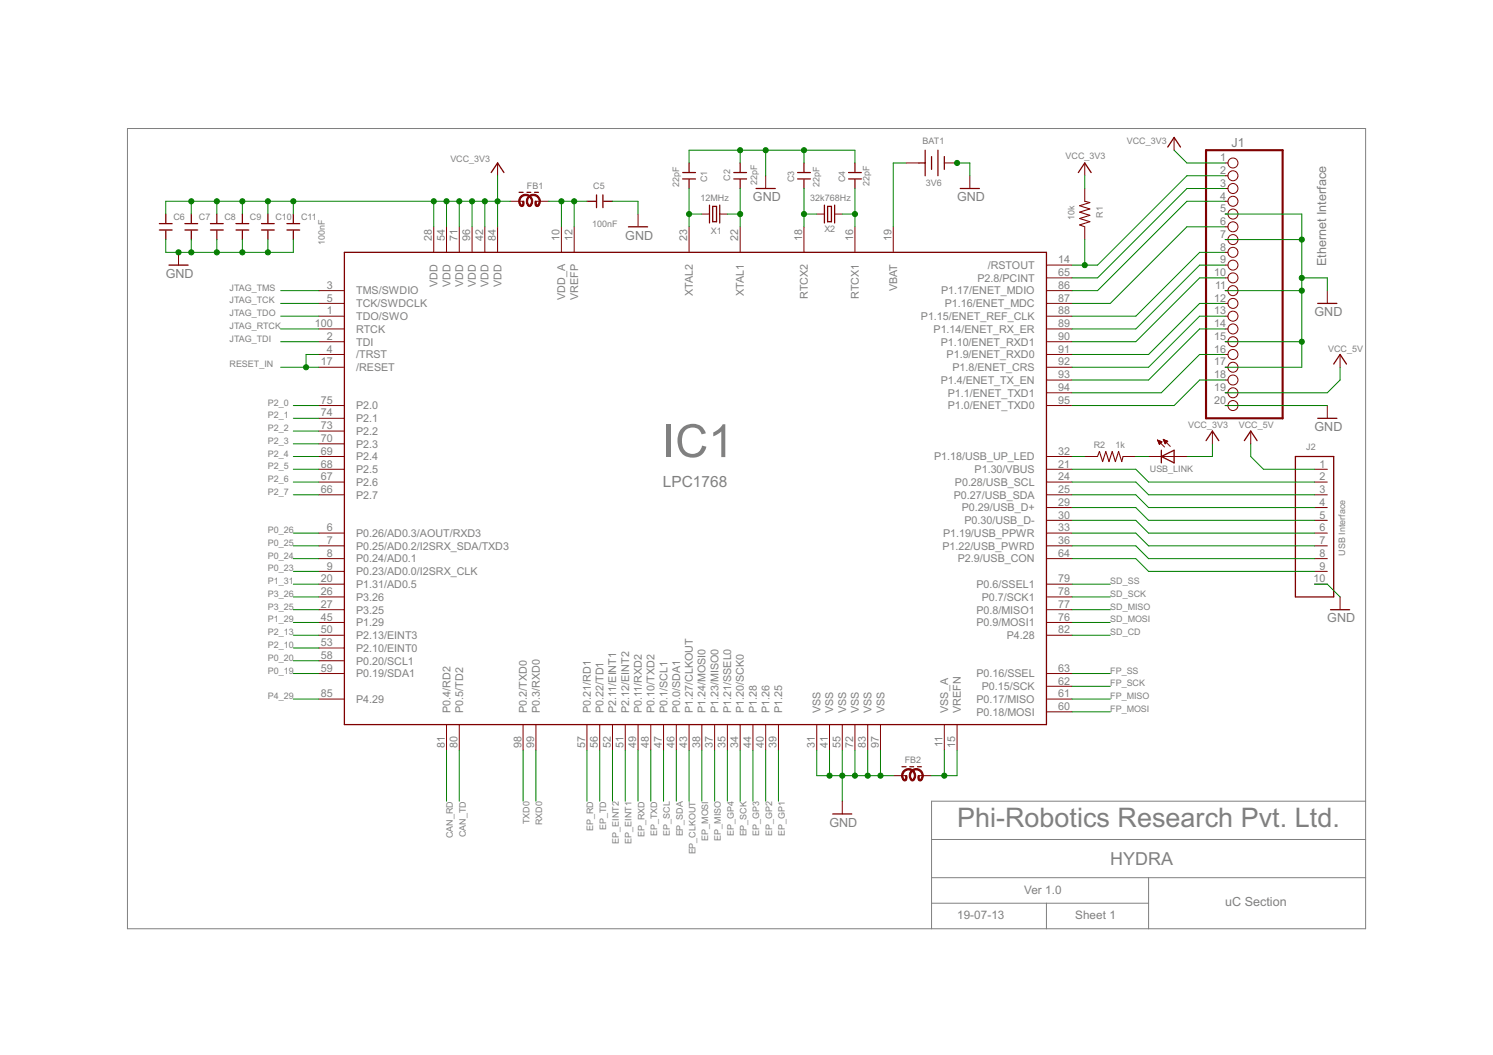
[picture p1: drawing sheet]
<svg xmlns="http://www.w3.org/2000/svg" width="297mm" height="210mm" viewBox="0 0 297 210" stroke-linecap="round" stroke-linejoin="round" font-family="sans-serif">
<path d="M25.4 25.6h246.3v159.2h-246.3zM271.7 159.4h-86.4v25.4M185.3 167h86.4M185.3 174.6h86.4M185.3 179.7h43.2M208.2 179.7v5.1M228.5 174.6v10.2" fill="none" stroke="#808080" stroke-width=".2"/>
<g fill="none" stroke="#800000" stroke-width=".25">
<path d="M97.7 34.3l1.3-1.9 1.3 1.9M103.3 38.3h.8M104.8 38.3h.8M106.4 38.3h.7M118.7 38.8v2.5M120 38.8v2.5M135.8 35.6h2.6M135.8 34.3h2.6M137.1 32.4v1.8M137.1 35.7v1.8M146 35.6h2.5M146 34.3h2.5"/>
<path d="M147.3 32.4v1.8M147.3 35.7v1.8M150.4 37.5h3.8M158.7 35.6h2.5M158.7 34.3h2.5M160 32.4v1.8M160 35.7v1.8M168.8 35.6h2.6M168.8 34.3h2.6M170.1 32.4v1.8M170.1 35.7v1.8M182.8 32.4h1.3"/>
<path d="M184.1 29.9v5.1M185.3 31.2v2.5M186.6 29.9v5.1M187.9 31.2v2.5M191.1 37.5h3.8M214.5 34.3l1.3-1.9 1.3 1.9M232.3 29.3l1.3-2 1.3 2M31.7 44.5h2.5M31.7 45.8h2.5M33 42.6v1.8M33 45.9v1.8M33.6 52.7h3.8"/>
<path d="M36.8 44.5h2.5M36.8 45.8h2.5M38.1 42.6v1.8M38.1 45.9v1.8M41.9 44.5h2.5M41.9 45.8h2.5M43.1 42.6v1.8M43.1 45.9v1.8M46.9 44.5h2.6M46.9 45.8h2.6M48.2 42.6v1.8M48.2 45.9v1.8"/>
<path d="M52 44.5h2.6M52 45.8h2.6M53.3 42.6v1.8M53.3 45.9v1.8M57.1 44.5h2.5M57.1 45.8h2.5M58.4 42.6v1.8M58.4 45.9v1.8M68.5 50.2h139.7v94h-139.7zM116.8 40h1.8M120.1 40h1.8M125 45.1h3.8"/>
<path d="M141.2 40.8v3.6M141.8 41.1h.8v3h-.8zM143.2 40.8v3.6M164 40.8v3.6M164.7 41.1h.7v3h-.7zM166.1 40.8v3.6M262.2 60.4h3.8M265.3 72.4l1.3-1.9 1.3 1.9M231.1 90.8l2.5-1.2v2.5zM231.1 89.6v2.5M239.9 87.7l1.3-1.9 1.3 1.9M247.6 87.7l1.2-1.9 1.3 1.9"/>
<path d="M257.7 90.8h7.6v28h-7.6zM262.2 83.2h3.8M264.7 121.3h3.8M179.5 152.5h.8M181 152.5h.8M182.5 152.5h.8M165.7 161.9h3.8"/>
</g>
<g fill="none" stroke="#800000" stroke-width=".2">
<path d="M99 32.4v2.6M152.3 35v2.5M180.3 32.4h2.5M187.9 32.4h2.5M193 35v2.5M215.8 32.4v2.6M215.8 37.5v2.5M233.6 27.3v2.6M243.8 32.4h.5M243.8 35h.5M243.8 37.5h.5M35.5 50.2v2.5"/>
<path d="M63.4 57.8h5.1M86.3 45.1v5.1M88.8 45.1v5.1M91.4 45.1v5.1M93.9 45.1v5.1M96.5 45.1v5.1M99 45.1v5.1M101.5 40h2.6M106.6 40h2.6M111.7 45.1v5.1M114.2 45.1v5.1M126.9 42.6v2.5"/>
<path d="M137.1 45.1v5.1M139.6 42.6h1.6M143.2 42.6h1.5M147.3 45.1v5.1M160 45.1v5.1M162.5 42.6h1.5M166.1 42.6h1.5M170.1 45.1v5.1M177.7 45.1v5.1M208.2 57.8h5.1M208.2 55.3h5.1M208.2 52.7h5.1"/>
<path d="M215.8 45.1v2.6M243.8 57.8h.5M243.8 55.3h.5M243.8 52.7h.5M243.8 40h.5M243.8 42.6h.5M243.8 45.1h.5M243.8 47.7h.5M243.8 50.2h.5M264.1 57.8v2.6M63.4 73.1h5.1M63.4 70.5h5.1"/>
<path d="M63.4 68h5.1M63.4 65.4h5.1M63.4 62.9h5.1M63.4 60.4h5.1M208.2 78.1h5.1M208.2 75.6h5.1M208.2 73.1h5.1M208.2 70.5h5.1M208.2 68h5.1M208.2 65.4h5.1M208.2 62.9h5.1M208.2 60.4h5.1"/>
<path d="M243.8 78.1h.5M243.8 75.6h.5M243.8 73.1h.5M243.8 70.5h.5M243.8 68h.5M243.8 65.4h.5M243.8 62.9h.5M243.8 60.4h.5M266.6 70.5v2.6M63.4 98.4h5.1M63.4 95.9h5.1M63.4 80.7h5.1"/>
<path d="M63.4 90.8h5.1M63.4 93.4h5.1M63.4 83.2h5.1M63.4 85.8h5.1M63.4 88.3h5.1M208.2 98.4h5.1M208.2 95.9h5.1M208.2 80.7h5.1M208.2 90.8h5.1M208.2 93.4h5.1M215.8 90.8h2.6M223.4 90.8h2.6"/>
<path d="M228.5 90.8h7.6M230.3 87.5l1.4 1.4M230.3 87.5l.9 .4-.5 .5zM230.3 87.7h.2M230.4 87.8h.4M230.4 87.9h.7M230.5 88h.6M230.5 88.1h.5M230.6 88.2h.2M230.7 88.4h.1M231.4 87.4l1.4 1.4M231.4 87.4l.9 .4-.5 .5z"/>
<path d="M231.5 87.5h.2M231.5 87.7h.5M231.6 87.8h.7M231.6 87.9h.6M231.7 88h.4M231.7 88.1h.3M231.8 88.2h.1M241.2 85.8v2.5M243.8 80.7h.5M248.8 85.8v2.5M261.5 98.4h2.6M261.5 95.9h2.6"/>
<path d="M261.5 93.4h2.6M264.1 80.7v2.5M63.4 116.2h5.1M63.4 118.8h5.1M63.4 113.7h5.1M63.4 111.1h5.1M63.4 108.6h5.1M63.4 106.1h5.1M208.2 116.2h5.1M208.2 118.8h5.1M208.2 111.1h5.1M208.2 108.6h5.1"/>
<path d="M208.2 106.1h5.1M208.2 101h5.1M208.2 103.5h5.1M261.5 116.2h2.6M261.5 113.7h2.6M261.5 111.1h2.6M261.5 108.6h2.6M261.5 106.1h2.6M261.5 101h2.6M261.5 103.5h2.6M266.6 118.8v2.5M63.4 121.3h5.1"/>
<path d="M63.4 123.8h5.1M63.4 134h5.1M63.4 139.1h5.1M63.4 131.5h5.1M63.4 128.9h5.1M63.4 126.4h5.1M208.2 121.3h5.1M208.2 123.8h5.1M208.2 136.5h5.1M208.2 134h5.1M208.2 139.1h5.1M208.2 126.4h5.1"/>
<path d="M88.8 144.2v5M91.4 144.2v5M104.1 144.2v5M106.6 144.2v5M116.8 144.2v5M119.3 144.2v5M121.9 144.2v5M124.4 144.2v5M126.9 144.2v5M129.5 144.2v5M132 144.2v5M134.6 144.2v5"/>
<path d="M137.1 144.2v5M139.6 144.2v5M142.2 144.2v5M144.7 144.2v5M147.3 144.2v5M149.8 144.2v5M152.3 144.2v5M154.9 144.2v5M162.5 144.2v5M165 144.2v5M167.6 144.2v5M167.6 159.4v2.5"/>
<path d="M170.1 144.2v5M172.6 144.2v5M175.2 144.2v5M177.7 154.3h2.6M182.8 154.3h2.5M187.9 144.2v5M190.4 144.2v5M208.2 141.6h5.1"/>
<circle cx="245.3" cy="37.5" r=".99"/>
<circle cx="245.3" cy="35" r=".99"/>
<circle cx="245.3" cy="32.4" r=".99"/>
<circle cx="245.3" cy="40" r=".99"/>
<circle cx="245.3" cy="42.6" r=".99"/>
<circle cx="245.3" cy="52.7" r=".99"/>
<circle cx="245.3" cy="45.1" r=".99"/>
<circle cx="245.3" cy="47.7" r=".99"/>
<circle cx="245.3" cy="50.2" r=".99"/>
<circle cx="245.3" cy="55.3" r=".99"/>
<circle cx="245.3" cy="57.8" r=".99"/>
<circle cx="245.3" cy="60.4" r=".99"/>
<circle cx="245.3" cy="62.9" r=".99"/>
<circle cx="245.3" cy="78.1" r=".99"/>
<circle cx="245.3" cy="65.4" r=".99"/>
<circle cx="245.3" cy="68" r=".99"/>
<circle cx="245.3" cy="70.5" r=".99"/>
<circle cx="245.3" cy="75.6" r=".99"/>
<circle cx="245.3" cy="73.1" r=".99"/>
<circle cx="245.3" cy="80.7" r=".99"/>
</g>
<g fill="#800000" stroke="#800000" stroke-width=".2">
<path d="M103.5 40.9l.2-.2 .5 .2-.4 .2z" fill-rule="evenodd"/>
<path d="M105 40.9l.2-.2 .5 .2-.4 .2z" fill-rule="evenodd"/>
<path d="M106.5 40.9l.2-.2 .5 .2-.3 .2z" fill-rule="evenodd"/>
<path d="M103.9 40.1l.3-.1v.9l-.3-.1z" fill-rule="evenodd"/>
<path d="M106.5 40l.2 .1v.7l-.2 .1z" fill-rule="evenodd"/>
<path d="M103.7 39a1.41 1.41 0 0 1 1.9 0 1.41 1.41 0 0 1 .1 1.9l-.2-.2a1.14 1.14 0 0 0-.1-1.5 1.14 1.14 0 0 0-1.6 0 1.14 1.14 0 0 0-.1 1.5l-.2 .2-.3-.8 .1-.6z" fill-rule="evenodd"/>
<path d="M105.2 39a1.41 1.41 0 0 1 1.9 0 1.41 1.41 0 0 1 .1 1.9l-.2-.2a1.14 1.14 0 0 0-.1-1.5 1.14 1.14 0 0 0-1.6 0 1.14 1.14 0 0 0-.1 1.5l-.2 .2-.3-.8 .1-.6z" fill-rule="evenodd"/>
<path d="M179.6 155.1l.5-.1 .2 .2a.4 .4 0 0 1-.7-.1z" fill-rule="evenodd"/>
<path d="M181.2 155.1l.5-.1 .2 .2a.4 .4 0 0 1-.7-.1z" fill-rule="evenodd"/>
<path d="M182.7 155.1l.5-.1 .2 .2a.4 .4 0 0 1-.7-.1z" fill-rule="evenodd"/>
<path d="M180.1 154.4l.3-.1v.1v.7l-.3-.1z" fill-rule="evenodd"/>
<path d="M182.7 154.3h.2v.7l-.2 .1z" fill-rule="evenodd"/>
<path d="M179.6 153.5a1.4 1.4 0 0 1 2-.3 1.4 1.4 0 0 1 .3 2l-.2-.2a1.15 1.15 0 0 0-.2-1.5 1.15 1.15 0 0 0-1.5 0 1.15 1.15 0 0 0-.1 1.5l-.2 .2-.3-.5a1.4 1.4 0 0 1 .2-1.2z" fill-rule="evenodd"/>
<path d="M181.2 153.5a1.4 1.4 0 0 1 1.9-.3 1.4 1.4 0 0 1 .3 2l-.2-.2a1.15 1.15 0 0 0-.1-1.5 1.15 1.15 0 0 0-1.6 0 1.15 1.15 0 0 0-.1 1.5l-.2 .2-.2-.5a1.4 1.4 0 0 1 .2-1.2z" fill-rule="evenodd"/>
</g>
<path d="M215.8 40l1 .3-2 .6 2 .7-2 .6 2 .6-2 .7 2 .6-2 .6 1 .4M218.4 90.8l.3-1 .7 2 .6-2 .6 2 .7-2 .6 2 .6-2 .7 2 .2-1" fill="none" stroke="#800000" stroke-width=".21"/>
<path d="M239.9 29.9h15.3v53.3h-15.3z" fill="none" stroke="#800000" stroke-width=".42"/>
<g fill="none" stroke="#008000" stroke-width=".2">
<path d="M99 35v10.1M137.1 32.4v-2.5h33v2.5M137.1 37.5v7.6M147.3 29.9v2.5M147.3 37.5v7.6M152.3 29.9v5.1M160 29.9v2.5M160 37.5v7.6M170.1 37.5v7.6M180.3 32.4h-2.6v12.7M190.4 32.4h2.6v2.6M215.8 35v2.5"/>
<path d="M233.6 29.9l2.5 2.5h7.7M243.8 37.5h-7.7l-17.7 17.8h-5.1M243.8 35h-7.7l-17.7 17.7h-5.1M33 47.7v2.5h25.4v-2.5M38.1 40v2.6M38.1 47.7v2.5M43.1 40v2.6M43.1 47.7v2.5M48.2 40v2.6M48.2 47.7v2.5M53.3 40v2.6M53.3 47.7v2.5"/>
<path d="M55.8 57.8h7.6M58.4 40v2.6M86.3 40v5.1M88.8 40v5.1M91.4 40v5.1M93.9 40v5.1M96.5 40v5.1M101.5 40h-68.5v2.6M109.2 40h7.6M111.7 40v5.1M114.2 40v5.1M121.9 40h5v2.6"/>
<path d="M137.1 42.6h2.5M144.7 42.6h2.6M160 42.6h2.5M167.6 42.6h2.5M215.8 47.7v5M243.8 40h-7.7l-17.7 17.8h-5.1M243.8 50.2h-5.1l-12.7 12.7h-12.7M243.8 42.6h15.2v30.5h-15.2M243.8 55.3h-5.1l-12.7 12.7h-12.7M243.8 57.8h15.2M243.8 47.7h15.2M243.8 52.7h-5.1l-12.7 12.7h-12.7"/>
<path d="M243.8 45.1h-7.7l-15.2 15.3h-7.6M259 55.3h5.1v2.5M55.8 73.1h7.6M55.8 68h7.6M55.8 60.4h7.6M55.8 62.9h7.6M55.8 65.4h7.6M63.4 70.5h-2.5v2.6M243.8 62.9h-5.1l-10.2 10.2h-15.2M243.8 68h15.2M243.8 75.6h-5.1l-5.1 5.1h-20.3M243.8 70.5h-5.1l-7.6 7.6h-17.8"/>
<path d="M243.8 60.4h-5.1l-10.2 10.1h-15.2M243.8 65.4h-5.1l-10.2 10.2h-15.2M266.6 73.1v2.5l-2.5 2.5h-20.3M58.4 90.8h5M58.4 80.7h5M58.4 93.4h5M58.4 95.9h5M58.4 98.4h5M58.4 83.2h5M58.4 85.8h5M58.4 88.3h5M213.3 90.8h2.5"/>
<path d="M213.3 93.4h12.7l2.5 2.5h33M213.3 95.9h12.7l2.5 2.5h33M213.3 98.4h12.7l2.5 2.6h33M226 90.8h2.5M241.2 88.3v2.5h-5.1M243.8 80.7h20.3M248.8 88.3v2.5l2.6 2.6h10.1M58.4 116.2h5M58.4 106.1h5M58.4 108.6h5M58.4 111.1h5M58.4 113.7h5"/>
<path d="M58.4 118.8h5M213.3 116.2h7.6M213.3 101h12.7l2.5 2.5h33M213.3 103.5h12.7l2.5 2.6h33M213.3 106.1h12.7l2.5 2.5h33M213.3 108.6h12.7l2.5 2.5h33M213.3 111.1h12.7l2.5 2.6h33M213.3 118.8h7.6M261.5 116.2h2.6l2.5 2.6M58.4 121.3h5M58.4 123.8h5M58.4 126.4h5"/>
<path d="M58.4 128.9h5M58.4 131.5h5M58.4 134h5M58.4 139.1h5M213.3 121.3h7.6M213.3 123.8h7.6M213.3 126.4h7.6M213.3 134h7.6M213.3 139.1h7.6M213.3 136.5h7.6M88.8 149.2v10.2M91.4 149.2v10.2"/>
<path d="M104.1 149.2v10.2M106.6 149.2v10.2M116.8 149.2v10.2M119.3 149.2v10.2M121.9 149.2v10.2M124.4 149.2v10.2M126.9 149.2v10.2M129.5 149.2v10.2M132 149.2v10.2M134.6 149.2v10.2M137.1 149.2v10.2M139.6 149.2v10.2"/>
<path d="M142.2 149.2v10.2M144.7 149.2v10.2M147.3 149.2v10.2M149.8 149.2v10.2M152.3 149.2v10.2M154.9 149.2v10.2M162.5 149.2v5.1h15.2M165 149.2v5.1M167.6 149.2v10.2M170.1 149.2v5.1M172.6 149.2v5.1M175.2 149.2v5.1"/>
<path d="M187.9 149.2v5.1M190.4 149.2v5.1h-5.1M213.3 141.6h7.6"/>
</g>
<g fill="#008000" stroke="#008000" stroke-width=".2">
<circle cx="99" cy="40" r=".51"/>
<circle cx="96.5" cy="40" r=".51"/>
<circle cx="93.9" cy="40" r=".51"/>
<circle cx="91.4" cy="40" r=".51"/>
<circle cx="88.8" cy="40" r=".51"/>
<circle cx="86.3" cy="40" r=".51"/>
<circle cx="38.1" cy="40" r=".51"/>
<circle cx="43.1" cy="40" r=".51"/>
<circle cx="48.2" cy="40" r=".51"/>
<circle cx="53.3" cy="40" r=".51"/>
<circle cx="58.4" cy="40" r=".51"/>
<circle cx="35.5" cy="50.2" r=".51"/>
<circle cx="53.3" cy="50.2" r=".51"/>
<circle cx="48.2" cy="50.2" r=".51"/>
<circle cx="43.1" cy="50.2" r=".51"/>
<circle cx="38.1" cy="50.2" r=".51"/>
<circle cx="160" cy="29.9" r=".51"/>
<circle cx="147.3" cy="29.9" r=".51"/>
<circle cx="152.3" cy="29.9" r=".51"/>
<circle cx="172.6" cy="154.3" r=".51"/>
<circle cx="170.1" cy="154.3" r=".51"/>
<circle cx="167.6" cy="154.3" r=".51"/>
<circle cx="165" cy="154.3" r=".51"/>
<circle cx="175.2" cy="154.3" r=".51"/>
<circle cx="259" cy="68" r=".51"/>
<circle cx="259" cy="57.8" r=".51"/>
<circle cx="259" cy="47.7" r=".51"/>
<circle cx="259" cy="55.3" r=".51"/>
<circle cx="190.4" cy="32.4" r=".51"/>
<circle cx="111.7" cy="40" r=".51"/>
<circle cx="114.2" cy="40" r=".51"/>
<circle cx="147.3" cy="42.6" r=".51"/>
<circle cx="137.1" cy="42.6" r=".51"/>
<circle cx="170.1" cy="42.6" r=".51"/>
<circle cx="160" cy="42.6" r=".51"/>
<circle cx="187.9" cy="154.3" r=".51"/>
<circle cx="215.8" cy="52.7" r=".51"/>
<circle cx="60.9" cy="73.1" r=".51"/>
</g>
<text font-size="10.2" fill="#808080" x="131.8" y="90.9">IC1</text>
<text font-size="6" fill="#808080" x="190.4" y="164.5">Phi-Robotics Research Pvt. Ltd.</text>
<text font-size="4" fill="#808080" x="220.9" y="172.1">HYDRA</text>
<text font-size="3.4" fill="#808080" x="131.9" y="96.8">LPC1768</text>
<g font-size="2.8" fill="#808080">
<text x="245" y="29.3">J1</text>
<text x="149.8" y="40.1">GND</text>
<text x="190.4" y="40.1">GND</text>
<text x="124.4" y="47.7">GND</text>
<text x="263.8" y="53" transform="rotate(-90 263.8 53)">Ethernet Interface</text>
<text x="33" y="55.3">GND</text>
<text x="261.5" y="62.9">GND</text>
<text x="261.5" y="85.8">GND</text>
<text x="264.1" y="123.8">GND</text>
<text x="165" y="164.5">GND</text>
<text x="243.8" y="180.3">uC Section</text>
</g>
<g font-size="2.6" fill="#808080">
<text x="203.8" y="177.8">Ver 1.0</text>
<text x="190.4" y="182.9">19-07-13</text>
<text x="213.9" y="182.9">Sheet 1</text>
</g>
<g font-size="2.4" fill="#808080">
<text x="242.8" y="32.1">1</text>
<text x="242.8" y="34.6">2</text>
<text x="242.8" y="37.2">3</text>
<text x="242.8" y="39.7">4</text>
<text x="85.9" y="47.9" transform="rotate(-90 85.9 47.9)">28</text>
<text x="88.5" y="47.9" transform="rotate(-90 88.5 47.9)">54</text>
<text x="91" y="47.9" transform="rotate(-90 91 47.9)">71</text>
<text x="93.6" y="47.9" transform="rotate(-90 93.6 47.9)">96</text>
<text x="96.1" y="47.9" transform="rotate(-90 96.1 47.9)">42</text>
<text x="98.6" y="47.9" transform="rotate(-90 98.6 47.9)">84</text>
<text x="111.3" y="47.9" transform="rotate(-90 111.3 47.9)">10</text>
<text x="113.9" y="47.9" transform="rotate(-90 113.9 47.9)">12</text>
<text x="136.7" y="47.9" transform="rotate(-90 136.7 47.9)">23</text>
<text x="146.9" y="47.9" transform="rotate(-90 146.9 47.9)">22</text>
<text x="159.6" y="47.9" transform="rotate(-90 159.6 47.9)">18</text>
<text x="169.7" y="47.9" transform="rotate(-90 169.7 47.9)">16</text>
<text x="177.4" y="47.9" transform="rotate(-90 177.4 47.9)">19</text>
<text x="242.8" y="42.2">5</text>
<text x="242.8" y="44.8">6</text>
<text x="242.8" y="47.3">7</text>
<text x="196.5" y="53.5">/RSTOUT</text>
<text x="210.5" y="52.4">14</text>
<text x="242.8" y="49.9">8</text>
<text x="242.8" y="52.4">9</text>
<text x="65" y="57.5">3</text>
<text x="70.9" y="58.6">TMS/SWDIO</text>
<text x="87.1" y="57.1" transform="rotate(-90 87.1 57.1)">VDD</text>
<text x="89.6" y="57.1" transform="rotate(-90 89.6 57.1)">VDD</text>
<text x="92.1" y="57.1" transform="rotate(-90 92.1 57.1)">VDD</text>
<text x="94.7" y="57.1" transform="rotate(-90 94.7 57.1)">VDD</text>
<text x="97.2" y="57.1" transform="rotate(-90 97.2 57.1)">VDD</text>
<text x="99.8" y="57.1" transform="rotate(-90 99.8 57.1)">VDD</text>
<text x="112.5" y="59.7" transform="rotate(-90 112.5 59.7)">VDD_A</text>
<text x="115" y="59.7" transform="rotate(-90 115 59.7)">VREFP</text>
<text x="137.9" y="58.9" transform="rotate(-90 137.9 58.9)">XTAL2</text>
<text x="148" y="58.9" transform="rotate(-90 148 58.9)">XTAL1</text>
<text x="160.7" y="59.5" transform="rotate(-90 160.7 59.5)">RTCX2</text>
<text x="170.9" y="59.5" transform="rotate(-90 170.9 59.5)">RTCX1</text>
<text x="178.5" y="58" transform="rotate(-90 178.5 58)">VBAT</text>
<text x="187.3" y="58.6">P1.17/ENET_MDIO</text>
<text x="194.5" y="56">P2.8/PCINT</text>
<text x="210.5" y="57.5">86</text>
<text x="210.5" y="54.9">65</text>
<text x="241.6" y="54.9">10</text>
<text x="241.7" y="57.5">11</text>
<text x="62.6" y="65.1">100</text>
<text x="65" y="62.5">1</text>
<text x="65" y="60">5</text>
<text x="70.9" y="63.7">TDO/SWO</text>
<text x="70.9" y="61.1">TCK/SWDCLK</text>
<text x="183.2" y="63.7">P1.15/ENET_REF_CLK</text>
<text x="188" y="61.1">P1.16/ENET_MDC</text>
<text x="210.5" y="65.1">89</text>
<text x="210.5" y="62.5">88</text>
<text x="210.5" y="60">87</text>
<text x="241.6" y="60">12</text>
<text x="241.6" y="62.5">13</text>
<text x="241.6" y="65.1">14</text>
<text x="65" y="67.6">2</text>
<text x="65" y="70.2">4</text>
<text x="70.9" y="68.7">TDI</text>
<text x="70.9" y="71.3">/TRST</text>
<text x="70.9" y="66.2">RTCK</text>
<text x="185.7" y="66.2">P1.14/ENET_RX_ER</text>
<text x="187.2" y="68.7">P1.10/ENET_RXD1</text>
<text x="188.3" y="71.3">P1.9/ENET_RXD0</text>
<text x="210.5" y="70.2">91</text>
<text x="210.5" y="67.6">90</text>
<text x="241.6" y="67.6">15</text>
<text x="241.6" y="70.2">16</text>
<text x="63.8" y="72.7">17</text>
<text x="70.9" y="73.8">/RESET</text>
<text x="187.2" y="76.4">P1.4/ENET_TX_EN</text>
<text x="189.5" y="73.8">P1.8/ENET_CRS</text>
<text x="210.5" y="77.8">94</text>
<text x="210.5" y="75.2">93</text>
<text x="210.5" y="72.7">92</text>
<text x="241.6" y="72.7">17</text>
<text x="241.6" y="75.2">18</text>
<text x="241.6" y="77.8">19</text>
<text x="63.8" y="80.3">75</text>
<text x="63.8" y="82.9">74</text>
<text x="70.9" y="81.4">P2.0</text>
<text x="70.9" y="84">P2.1</text>
<text x="188.6" y="81.4">P1.0/ENET_TXD0</text>
<text x="188.6" y="78.9">P1.1/ENET_TXD1</text>
<text x="210.5" y="80.3">95</text>
<text x="241.6" y="80.3">20</text>
<text x="63.8" y="85.4">73</text>
<text x="63.8" y="87.9">70</text>
<text x="70.9" y="86.5">P2.2</text>
<text x="70.9" y="89.1">P2.3</text>
<text x="63.8" y="90.5">69</text>
<text x="63.8" y="93">68</text>
<text x="63.8" y="95.6">67</text>
<text x="70.9" y="91.6">P2.4</text>
<text x="70.9" y="94.1">P2.5</text>
<text x="185.8" y="91.6">P1.18/USB_UP_LED</text>
<text x="193.9" y="94.1">P1.30/VBUS</text>
<text x="210.5" y="95.6">24</text>
<text x="210.5" y="90.5">32</text>
<text x="210.5" y="93">21</text>
<text x="262.5" y="93">1</text>
<text x="262.5" y="95.6">2</text>
<text x="63.8" y="98.1">66</text>
<text x="70.9" y="96.7">P2.6</text>
<text x="70.9" y="99.2">P2.7</text>
<text x="189.8" y="99.2">P0.27/USB_SDA</text>
<text x="190" y="96.7">P0.28/USB_SCL</text>
<text x="191.3" y="101.8">P0.29/USB_D+</text>
<text x="210.5" y="98.1">25</text>
<text x="210.5" y="100.6">29</text>
<text x="262.5" y="98.1">3</text>
<text x="262.5" y="100.6">4</text>
<text x="65" y="105.7">6</text>
<text x="70.9" y="106.8">P0.26/AD0.3/AOUT/RXD3</text>
<text x="187.6" y="106.8">P1.19/USB_PPWR</text>
<text x="191.9" y="104.3">P0.30/USB_D-</text>
<text x="210.5" y="103.2">30</text>
<text x="210.5" y="105.7">33</text>
<text x="262.5" y="103.2">5</text>
<text x="262.5" y="105.7">6</text>
<text x="65" y="113.3">9</text>
<text x="65" y="110.8">8</text>
<text x="65" y="108.3">7</text>
<text x="70.9" y="111.9">P0.24/AD0.1</text>
<text x="70.9" y="109.4">P0.25/AD0.2/I2SRX_SDA/TXD3</text>
<text x="187.5" y="109.4">P1.22/USB_PWRD</text>
<text x="190.6" y="111.9">P2.9/USB_CON</text>
<text x="210.5" y="108.3">36</text>
<text x="210.5" y="110.8">64</text>
<text x="262.5" y="108.3">7</text>
<text x="262.5" y="110.8">8</text>
<text x="262.5" y="113.3">9</text>
<text x="63.8" y="115.9">20</text>
<text x="63.8" y="118.4">26</text>
<text x="70.9" y="114.5">P0.23/AD0.0/I2SRX_CLK</text>
<text x="70.9" y="117">P1.31/AD0.5</text>
<text x="70.9" y="119.5">P3.26</text>
<text x="194.3" y="117">P0.6/SSEL1</text>
<text x="195.3" y="119.5">P0.7/SCK1</text>
<text x="210.5" y="115.9">79</text>
<text x="210.5" y="118.4">78</text>
<text x="261.3" y="115.9">10</text>
<text x="63.8" y="123.5">45</text>
<text x="63.8" y="121">27</text>
<text x="70.9" y="124.6">P1.29</text>
<text x="70.9" y="122.1">P3.25</text>
<text x="194.3" y="122.1">P0.8/MISO1</text>
<text x="194.3" y="124.6">P0.9/MOSI1</text>
<text x="210.5" y="121">77</text>
<text x="210.5" y="123.5">76</text>
<text x="63.8" y="131.1">58</text>
<text x="63.8" y="128.6">53</text>
<text x="63.8" y="126">50</text>
<text x="70.9" y="129.7">P2.10/EINT0</text>
<text x="70.9" y="127.1">P2.13/EINT3</text>
<text x="200.3" y="127.1">P4.28</text>
<text x="210.5" y="126">82</text>
<text x="63.8" y="133.6">59</text>
<text x="70.9" y="132.2">P0.20/SCL1</text>
<text x="70.9" y="134.8">P0.19/SDA1</text>
<text x="194.3" y="134.8">P0.16/SSEL</text>
<text x="195.3" y="137.3">P0.15/SCK</text>
<text x="210.5" y="136.2">62</text>
<text x="210.5" y="133.6">63</text>
<text x="63.8" y="138.7">85</text>
<text x="70.9" y="139.8">P4.29</text>
<text x="89.6" y="141.8" transform="rotate(-90 89.6 141.8)">P0.4/RD2</text>
<text x="92.1" y="141.8" transform="rotate(-90 92.1 141.8)">P0.5/TD2</text>
<text x="104.8" y="141.8" transform="rotate(-90 104.8 141.8)">P0.2/TXD0</text>
<text x="107.4" y="141.8" transform="rotate(-90 107.4 141.8)">P0.3/RXD0</text>
<text x="117.5" y="141.8" transform="rotate(-90 117.5 141.8)">P0.21/RD1</text>
<text x="120.1" y="141.8" transform="rotate(-90 120.1 141.8)">P0.22/TD1</text>
<text x="122.6" y="141.8" transform="rotate(-90 122.6 141.8)">P2.11/EINT1</text>
<text x="125.2" y="141.8" transform="rotate(-90 125.2 141.8)">P2.12/EINT2</text>
<text x="127.7" y="141.8" transform="rotate(-90 127.7 141.8)">P0.11/RXD2</text>
<text x="130.2" y="141.8" transform="rotate(-90 130.2 141.8)">P0.10/TXD2</text>
<text x="132.8" y="141.8" transform="rotate(-90 132.8 141.8)">P0.1/SCL1</text>
<text x="135.3" y="141.8" transform="rotate(-90 135.3 141.8)">P0.0/SDA1</text>
<text x="137.9" y="141.8" transform="rotate(-90 137.9 141.8)">P1.27/CLKOUT</text>
<text x="140.4" y="141.8" transform="rotate(-90 140.4 141.8)">P1.24/MOSI0</text>
<text x="142.9" y="141.8" transform="rotate(-90 142.9 141.8)">P1.23/MISO0</text>
<text x="145.5" y="141.8" transform="rotate(-90 145.5 141.8)">P1.21/SSEL0</text>
<text x="148" y="141.8" transform="rotate(-90 148 141.8)">P1.20/SCK0</text>
<text x="150.6" y="141.8" transform="rotate(-90 150.6 141.8)">P1.28</text>
<text x="153.1" y="141.8" transform="rotate(-90 153.1 141.8)">P1.26</text>
<text x="155.6" y="141.8" transform="rotate(-90 155.6 141.8)">P1.25</text>
<text x="163.2" y="141.8" transform="rotate(-90 163.2 141.8)">VSS</text>
<text x="165.8" y="141.8" transform="rotate(-90 165.8 141.8)">VSS</text>
<text x="168.3" y="141.8" transform="rotate(-90 168.3 141.8)">VSS</text>
<text x="170.9" y="141.8" transform="rotate(-90 170.9 141.8)">VSS</text>
<text x="173.4" y="141.8" transform="rotate(-90 173.4 141.8)">VSS</text>
<text x="175.9" y="141.8" transform="rotate(-90 175.9 141.8)">VSS</text>
<text x="188.6" y="141.8" transform="rotate(-90 188.6 141.8)">VSS_A</text>
<text x="191.2" y="141.8" transform="rotate(-90 191.2 141.8)">VREFN</text>
<text x="194.3" y="139.8">P0.17/MISO</text>
<text x="194.3" y="142.4">P0.18/MOSI</text>
<text x="210.5" y="138.7">61</text>
<text x="210.5" y="141.3">60</text>
<text x="88.5" y="148.9" transform="rotate(-90 88.5 148.9)">81</text>
<text x="91" y="148.9" transform="rotate(-90 91 148.9)">80</text>
<text x="103.7" y="148.9" transform="rotate(-90 103.7 148.9)">98</text>
<text x="106.3" y="148.9" transform="rotate(-90 106.3 148.9)">99</text>
<text x="116.4" y="148.9" transform="rotate(-90 116.4 148.9)">57</text>
<text x="119" y="148.9" transform="rotate(-90 119 148.9)">56</text>
<text x="121.5" y="148.9" transform="rotate(-90 121.5 148.9)">52</text>
<text x="124" y="148.9" transform="rotate(-90 124 148.9)">51</text>
<text x="126.6" y="148.9" transform="rotate(-90 126.6 148.9)">49</text>
<text x="129.1" y="148.9" transform="rotate(-90 129.1 148.9)">48</text>
<text x="131.7" y="148.9" transform="rotate(-90 131.7 148.9)">47</text>
<text x="134.2" y="148.9" transform="rotate(-90 134.2 148.9)">46</text>
<text x="136.7" y="148.9" transform="rotate(-90 136.7 148.9)">43</text>
<text x="139.3" y="148.9" transform="rotate(-90 139.3 148.9)">38</text>
<text x="141.8" y="148.9" transform="rotate(-90 141.8 148.9)">37</text>
<text x="144.4" y="148.9" transform="rotate(-90 144.4 148.9)">35</text>
<text x="146.9" y="148.9" transform="rotate(-90 146.9 148.9)">34</text>
<text x="149.4" y="148.9" transform="rotate(-90 149.4 148.9)">44</text>
<text x="152" y="148.9" transform="rotate(-90 152 148.9)">40</text>
<text x="154.5" y="148.9" transform="rotate(-90 154.5 148.9)">39</text>
<text x="162.1" y="148.9" transform="rotate(-90 162.1 148.9)">31</text>
<text x="164.7" y="148.9" transform="rotate(-90 164.7 148.9)">41</text>
<text x="167.2" y="148.9" transform="rotate(-90 167.2 148.9)">55</text>
<text x="169.7" y="148.9" transform="rotate(-90 169.7 148.9)">72</text>
<text x="172.3" y="148.9" transform="rotate(-90 172.3 148.9)">83</text>
<text x="174.8" y="148.9" transform="rotate(-90 174.8 148.9)">97</text>
<text x="187.5" y="148.7" transform="rotate(-90 187.5 148.7)">11</text>
<text x="190.1" y="148.9" transform="rotate(-90 190.1 148.9)">15</text>
</g>
<g font-size="2" fill="#808080">
<text x="183.5" y="28.6">BAT1</text>
<text x="224.2" y="28.6">VCC_3V3</text>
<text x="89.6" y="32.2">VCC_3V3</text>
<text x="145.3" y="36" transform="rotate(-90 145.3 36)">C2</text>
<text x="212" y="31.7">VCC_3V3</text>
<text x="104.8" y="37.5">FB1</text>
<text x="118" y="37.6">C5</text>
<text x="135.1" y="37.3" transform="rotate(-90 135.1 37.3)">22pF</text>
<text x="139.4" y="40.1">12MHz</text>
<text x="140.7" y="36.2" transform="rotate(-90 140.7 36.2)">C1</text>
<text x="150.6" y="36.8" transform="rotate(-90 150.6 36.8)">22pF</text>
<text x="158" y="36.2" transform="rotate(-90 158 36.2)">C3</text>
<text x="161.2" y="40.1">32k768Hz</text>
<text x="163.1" y="37.3" transform="rotate(-90 163.1 37.3)">22pF</text>
<text x="168.1" y="36.2" transform="rotate(-90 168.1 36.2)">C4</text>
<text x="173" y="37" transform="rotate(-90 173 37)">22pF</text>
<text x="184.2" y="37">3V6</text>
<text x="34.5" y="43.8">C6</text>
<text x="39.6" y="43.8">C7</text>
<text x="44.7" y="43.8">C8</text>
<text x="49.7" y="43.8">C9</text>
<text x="54.8" y="43.8">C10</text>
<text x="59.9" y="43.8">C11</text>
<text x="117.8" y="45.2">100nF</text>
<text x="141.4" y="46.7">X1</text>
<text x="164" y="46.1">X2</text>
<text x="213.8" y="43.9" transform="rotate(-90 213.8 43.9)">10k</text>
<text x="219.4" y="43.4" transform="rotate(-90 219.4 43.4)">R1</text>
<text x="64.7" y="48.7" transform="rotate(-90 64.7 48.7)">100nF</text>
<text x="45.7" y="57.8">JTAG_TMS</text>
<text x="45.7" y="60.4">JTAG_TCK</text>
<text x="45.7" y="62.9">JTAG_TDO</text>
<text x="45.7" y="65.4">JTAG_RTCK</text>
<text x="45.7" y="68">JTAG_TDI</text>
<text x="264.2" y="70">VCC_5V</text>
<text x="45.7" y="73.1">RESET_IN</text>
<text x="53.3" y="80.7">P2_0</text>
<text x="53.3" y="83.2">P2_1</text>
<text x="53.3" y="85.8">P2_2</text>
<text x="53.3" y="88.3">P2_3</text>
<text x="217.6" y="89.1">R2</text>
<text x="221.9" y="89.1">1k</text>
<text x="236.4" y="85.3">VCC_3V3</text>
<text x="246.5" y="85.3">VCC_5V</text>
<text x="259.9" y="89.6">J2</text>
<text x="53.3" y="90.8">P2_4</text>
<text x="53.3" y="93.4">P2_5</text>
<text x="53.3" y="95.9">P2_6</text>
<text x="228.8" y="93.9">USB_LINK</text>
<text x="53.3" y="98.5">P2_7</text>
<text x="53.3" y="106.1">P0_26</text>
<text x="53.3" y="108.6">P0_25</text>
<text x="53.3" y="111.2">P0_24</text>
<text x="53.3" y="113.7">P0_23</text>
<text x="267.6" y="110.6" transform="rotate(-90 267.6 110.6)">USB Interface</text>
<text x="53.3" y="116.2">P1_31</text>
<text x="53.3" y="118.8">P3_26</text>
<text x="220.9" y="116.2">SD_SS</text>
<text x="220.9" y="118.8">SD_SCK</text>
<text x="53.3" y="121.3">P3_25</text>
<text x="53.3" y="123.8">P1_29</text>
<text x="220.9" y="121.3">SD_MISO</text>
<text x="220.9" y="123.8">SD_MOSI</text>
<text x="53.3" y="126.4">P2_13</text>
<text x="53.3" y="128.9">P2_10</text>
<text x="53.3" y="131.5">P0_20</text>
<text x="220.9" y="126.4">SD_CD</text>
<text x="53.3" y="134">P0_19</text>
<text x="220.9" y="134">FP_SS</text>
<text x="220.9" y="136.5">FP_SCK</text>
<text x="53.3" y="139.1">P4_29</text>
<text x="220.9" y="139.1">FP_MISO</text>
<text x="220.9" y="141.6">FP_MOSI</text>
<text x="180" y="151.8">FB2</text>
<text x="90.1" y="166.7" transform="rotate(-90 90.1 166.7)">CAN_RD</text>
<text x="92.7" y="166.6" transform="rotate(-90 92.7 166.6)">CAN_TD</text>
<text x="105.3" y="164" transform="rotate(-90 105.3 164)">TXD0</text>
<text x="107.9" y="164.2" transform="rotate(-90 107.9 164.2)">RXD0</text>
<text x="118" y="165.3" transform="rotate(-90 118 165.3)">EP_RD</text>
<text x="120.6" y="165.2" transform="rotate(-90 120.6 165.2)">EP_TD</text>
<text x="123.1" y="167.8" transform="rotate(-90 123.1 167.8)">EP_EINT2</text>
<text x="125.7" y="167.8" transform="rotate(-90 125.7 167.8)">EP_EINT1</text>
<text x="128.2" y="166.5" transform="rotate(-90 128.2 166.5)">EP_RXD</text>
<text x="130.7" y="166.3" transform="rotate(-90 130.7 166.3)">EP_TXD</text>
<text x="133.3" y="166.2" transform="rotate(-90 133.3 166.2)">EP_SCL</text>
<text x="135.8" y="166.4" transform="rotate(-90 135.8 166.4)">EP_SDA</text>
<text x="140.9" y="167.3" transform="rotate(-90 140.9 167.3)">EP_MOSI</text>
<text x="143.4" y="167.3" transform="rotate(-90 143.4 167.3)">EP_MISO</text>
<text x="146" y="166.3" transform="rotate(-90 146 166.3)">EP_GP4</text>
<text x="148.5" y="166.4" transform="rotate(-90 148.5 166.4)">EP_SCK</text>
<text x="151.1" y="166.3" transform="rotate(-90 151.1 166.3)">EP_GP3</text>
<text x="153.6" y="166.3" transform="rotate(-90 153.6 166.3)">EP_GP2</text>
<text x="156.1" y="166.3" transform="rotate(-90 156.1 166.3)">EP_GP1</text>
<text x="138.4" y="170" transform="rotate(-90 138.4 170)">EP_CLKOUT</text>
</g>
</svg>
